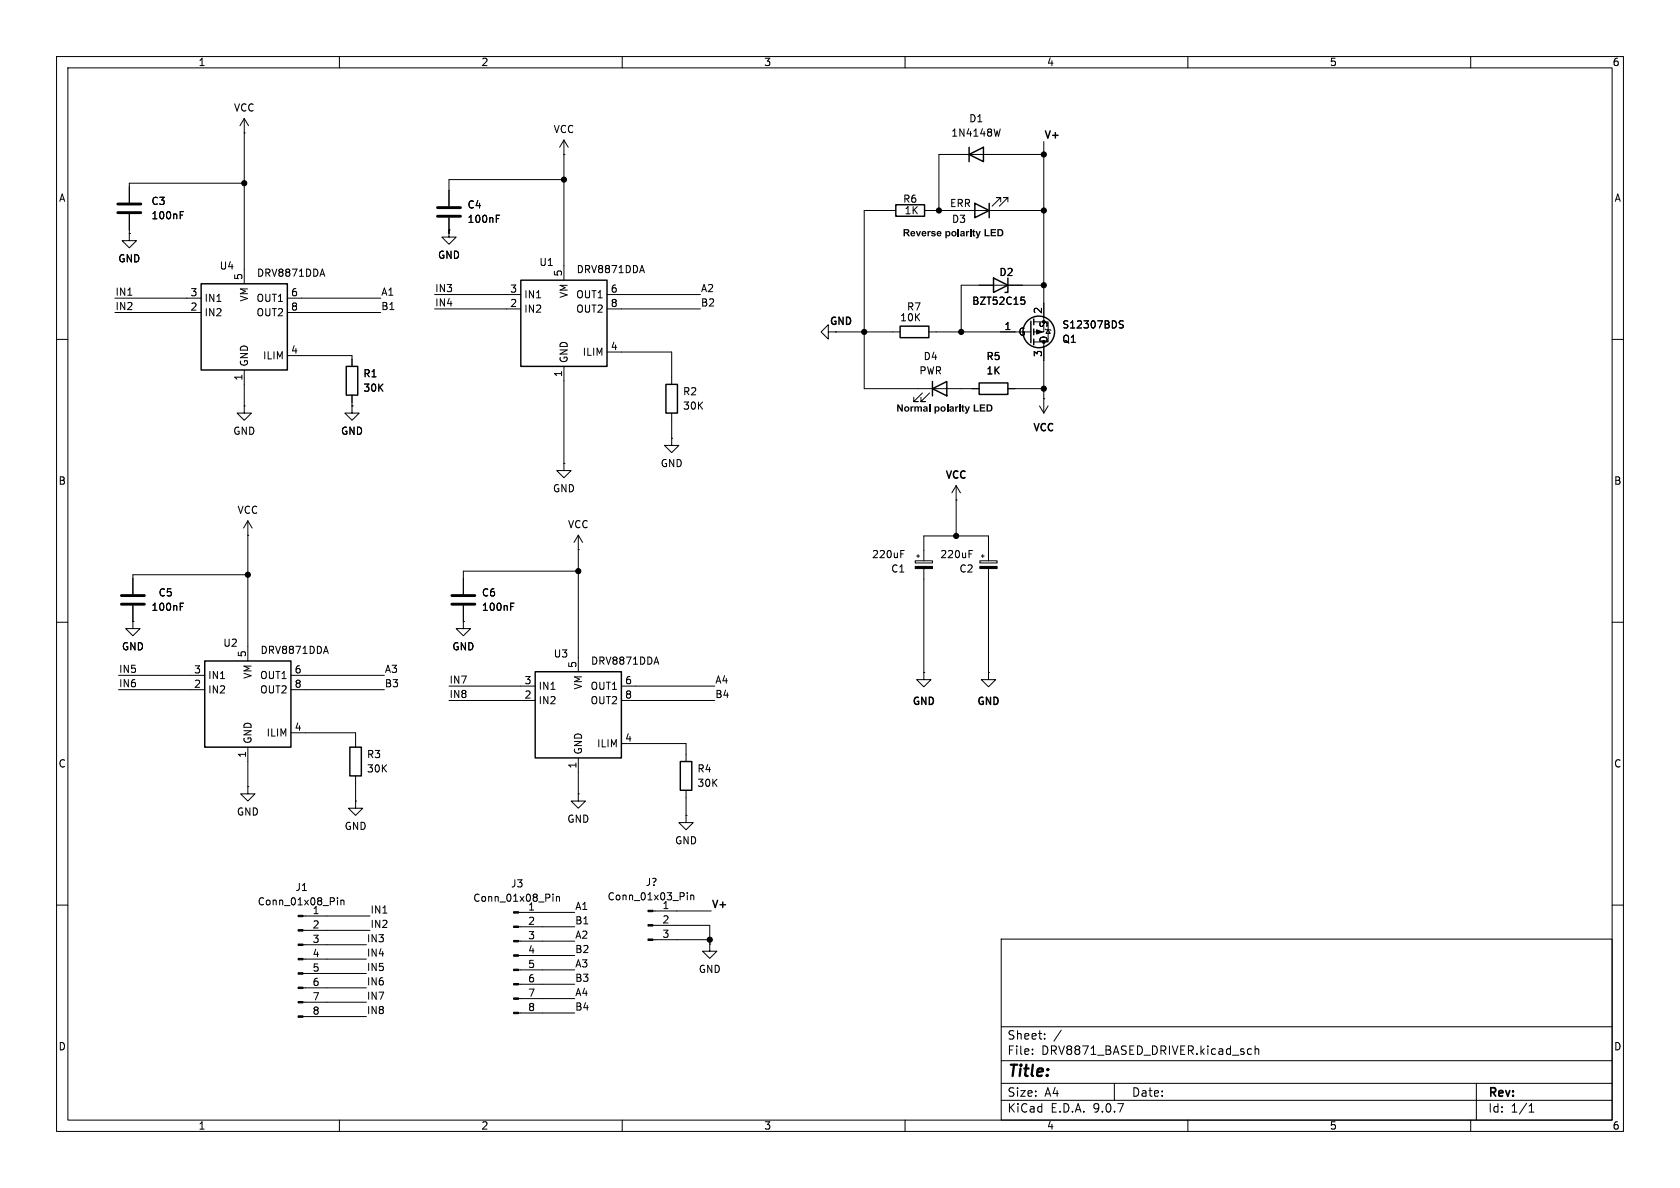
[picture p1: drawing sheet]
<svg xmlns="http://www.w3.org/2000/svg" width="297mm" height="210mm" viewBox="0 0 297 210" stroke-linecap="round" stroke-linejoin="round" font-family="sans-serif">
<g fill="none" stroke="#000" stroke-width=".18">
<path d="M10 10h277v190h-277zM12 12h273v186h-273zM60 10v2M110 10v2M160 10v2M210 10v2M260 10v2M22.9 37.8v3.5M31.9 38h.4M31.9 37.4h.6M43.2 23.5h.1M43.2 21v29.2"/>
<path d="M43.2 21l-.8 1.2M43.2 21l.7 1.2M43.2 32.4h-20.3v3.4M79.4 38.5v2.8M87.7 38.6h.5M87.7 38h.6M99.7 27.3h.1M99.7 24.8v24.7M99.7 31.8h-20.3v4.6M99.7 24.8l-.8 1.2M99.7 24.8l.8 1.2M158.4 37.2h-5.6v31.5h20.3"/>
<path d="M163.4 37.2h21.1M176.8 22.8l-.3 1.3M176.9 35.7v-.8h-.8h.8l-1.5 1.5M178.2 35.7v-.8h-.8h.8l-1.5 1.5M184.5 25v33.7h-1.7M184.5 27.3h-18.5v9.9M20.3 52.7h15.3M20.3 55.2h15.3M22.9 41.3v1.2h1.2l-1.2 1.3-1.3-1.3h1.3M22.9 41.3h.1M50.8 52.7h16.5M50.8 55.2h16.5"/>
<path d="M57 47.6l.4 1.2M76.8 52.1h15.3M76.8 54.6h15.3M79.4 40.6v1.3h1.2l-1.2 1.3-1.3-1.3h1.3M79.4 40.6h.1M107.3 52.1h16.5M107.3 54.6h16.5M113.5 46.9l.4 1.3M146.4 58.7v-1.3l-1.2 1.3 1.2 1.2v-1.2h1.3M147.7 58.7h.1M147.7 58.7h11.4M164.2 58.7h18"/>
<path d="M180.5 52.5h.6M180.6 53h.4l.2 .2-.1 .5-.5 .1M182.8 56.9h2.5v3.6h-2.5M184.5 50.4h-14.6v8.3M185.3 58.3l.4 .6h-.8zM198 57.3l.5 .1 .1 .3-.3 .3-.4-.1M198 56.8h.6M10 60h2M43.2 71.8v1.2h1.2l-1.2 1.3-1.3-1.3h1.3M43.2 71.8h.1M43.2 65.4v6.4M50.8 62.9h11.4v1.9"/>
<path d="M62.2 71.8v1.2h1.3l-1.3 1.3-1.2-1.3h1.2M62.2 71.8h.1M62.2 69.9v1.9M99.7 64.8v17.1M107.3 62.2h11.4v5.7M118.7 77.5v1.2h1.3l-1.3 1.3-1.2-1.3h1.2M118.7 77.5h.1M118.7 73v4.5M163.1 69.5l-1.6 1.5h.8h-.8v-.8M164.3 69.5l-1.5 1.5h.8h-.8v-.8M178.2 68.7h6.3M183.8 71.8l.7 1.2"/>
<path d="M184.5 70.5h.1M184.5 60.5v12.5M185.3 71.8l-.8 1.2M285 60h2M43.8 94.6h.1M43.8 92.1l-.7 1.2M43.8 92.1l.8 1.2M43.8 92.1v24.7M99.7 81.9v1.3h1.3l-1.3 1.3-1.3-1.3h1.3M99.7 81.9h.1M102.2 97.2h.1M102.2 94.6v24.1"/>
<path d="M102.2 94.6l-.7 1.3M102.2 94.6l.8 1.3M159.2 97.9h.5M159.2 97.3h.7M161.8 99.1h3v.4h-3zM162.1 98.3h.5M162.3 98v.6M163.3 99.1v-4.4h11.5v4.4M169 88.4h.1M169 85.9l-.7 1.2M169 85.9l.8 1.2M169 85.9v8.8"/>
<path d="M171.3 97.9h.4M171.3 97.3h.6M173.2 99.1h3.1v.4h-3.1zM173.5 98.3h.5M173.7 98v.6M10 110h2M21 119.4h15.2M23.5 109.9v1.2h1.3l-1.3 1.3-1.3-1.3h1.3M23.5 109.9h.1M23.5 107.1v2.8M31.9 107.2h.4M31.9 106.6h.6"/>
<path d="M43.8 101.6h-20.3v3.4M51.4 119.4h16.5M57.6 114.2l.4 1.3M81.9 109.9v1.2h1.3l-1.3 1.3-1.3-1.3h1.3M81.9 109.9h.1M81.9 107.1v2.8M90.3 107.2h.4M90.3 106.6h.6M102.2 101h-20.3v4M116 116.1l.5 1.3M163.3 118.9v1.2h1.3l-1.3 1.3-1.2-1.3h1.2M163.3 118.9h.1"/>
<path d="M163.3 100.5v18.4M174.8 118.9v1.2h1.2l-1.2 1.3-1.3-1.3h1.3M174.8 118.9h.1M174.8 100.5v18.4M285 110h2M21 121.9h15.2M43.8 139.1v1.2h1.3l-1.3 1.3-1.3-1.3h1.3M43.8 139.1h.1M43.8 132.1v7M51.4 121.9h16.5M51.4 129.5h11.5v2.6M62.9 137.2v4.4"/>
<path d="M79.4 121.3h15.2M79.4 123.8h15.2M102.2 134v6.3M109.9 121.3h16.5M109.9 123.8h16.5M109.9 131.4h11.4v3.2M121.3 139.7v4.4M59.7 158.7v.1M59.7 159.1v.9M60.3 159.1v.9M60.3 159.2l.1-.1 .3 .1 .1 .8M62.9 141.6v1.3h1.2l-1.2 1.2-1.3-1.2h1.3"/>
<path d="M62.9 141.6h.1M97.8 158.1v.1M97.8 158.5v.8M98.4 158.5v.8M98.4 158.6l.1-.1h.3l.1 .8M102.2 140.3v1.3h1.3l-1.3 1.3-1.2-1.3h1.2M102.2 140.3h.1M121.3 144.1v1.3h1.3l-1.3 1.3-1.3-1.3h1.3M121.3 144.1h.1M121.5 157.8v.1M121.5 158.2v.9M122.1 158.2v.9"/>
<path d="M122.1 158.3l.2-.1 .3 .1 .1 .8M10 160h2M53.6 161.9h11.8M53.6 164.5h11.8M53.6 167h11.2M53.6 169.5h11.2M53.6 172.1h11.2M53.6 174.6h11.2M53.6 177.2h11.2M53.6 179.7h11.2M91.7 161.3h9.9M91.7 163.8h9.9"/>
<path d="M91.7 166.4h9.9M91.7 168.9h9.9M91.7 171.5h9.9M91.7 174h9.9M91.7 176.5h9.9M91.7 179.1h9.9M115.4 161h10.3M115.4 163.6h10.1v3.3M115.4 166.1h10.1M125.5 166.9v1.2h1.2l-1.2 1.3-1.3-1.3h1.3M125.5 166.9h.1M177 166h108v32h-108z"/>
<path d="M285 160h2M60 198v2M110 198v2M160 198v2M177 194.5h108M177 191.5h108M177 187.5h108M177 181.5h108M182.5 186.3v.1M182.5 185.5v.1M184.7 183.6v.1M184.7 182.8v.1"/>
<path d="M187.6 182.1l-1.3 2M197 191.5v3M210 198v2M220.8 185.4l.4 .1M221.2 186.3l-.4 .1M221.9 185.5l.2-.1 .4 .1v.9M221.9 184.9v1.5M260 198v2M261 191.5v6.5M270.3 196.6h.9M270.3 195.5l.4-.4v1.5"/>
</g>
<g fill="none" stroke="#000" stroke-width=".25">
<path d="M158.4 36.2h5v2h-5zM171.3 27.3l2.6-1.3v2.6zM171.3 26v2.6M172.3 35.9l2.6 1.3-2.6 1.3zM174.9 35.9v2.6M35.6 50.2h15.2v15.2h-15.2zM92.1 49.5h15.2v15.3h-15.2zM159.1 57.7h5.1v2h-5.1zM175.6 49.1l2.6 1.3-2.6 1.3zM178.2 49.1v2.6h-.5M182.2 56.8v3.8M182.8 56.4v1"/>
<path d="M182.8 58.2v1M182.8 59.9v1.1M61.2 64.8h2v5.1h-2zM117.7 67.9h2.1v5.1h-2.1zM164.8 68.7l2.6-1.3v2.6zM164.8 67.4v2.6M173.1 67.7h5.1v2h-5.1zM36.2 116.8h15.2v15.3h-15.2zM94.6 118.7h15.3v15.3h-15.3zM61.8 132.1h2.1v5.1h-2.1zM120.3 134.6h2v5.1h-2z"/>
<circle cx="183.6" cy="58.7" r="2.79"/>
</g>
<path d="M20.8 36.1h4.1M20.8 37.6h4.1M77.3 36.7h4.1M77.3 38.2h4.1M21.5 105.3h4M21.5 106.8h4M79.9 105.3h4M79.9 106.8h4" fill="none" stroke="#000" stroke-width=".51"/>
<g fill="#000" stroke="#000" stroke-width=".18">
<path d="M183.3 58.3l1 .4-1 .4zM161.8 100.1h3v.4h-3zM173.2 100.1h3.1v.4h-3.1zM52.7 161.8h.9v.3h-.9zM52.7 164.3h.9v.3h-.9zM52.7 166.9h.9v.2h-.9zM52.7 169.4h.9v.3h-.9zM52.7 172h.9v.2h-.9zM52.7 174.5h.9v.3h-.9zM52.7 177h.9v.3h-.9zM52.7 179.6h.9v.2h-.9zM90.8 161.2h.9v.2h-.9z"/>
<path d="M90.8 163.7h.9v.3h-.9zM90.8 166.2h.9v.3h-.9zM90.8 168.8h.9v.2h-.9zM90.8 171.3h.9v.3h-.9zM90.8 173.9h.9v.2h-.9zM90.8 176.4h.9v.3h-.9zM90.8 178.9h.9v.3h-.9zM114.6 160.9h.8v.3h-.8zM114.6 163.4h.8v.3h-.8zM114.6 166h.8v.2h-.8z"/>
<circle cx="43.2" cy="32.4" r=".46"/>
<circle cx="99.7" cy="31.8" r=".46"/>
<circle cx="166" cy="37.2" r=".46"/>
<circle cx="184.5" cy="27.3" r=".46"/>
<circle cx="184.5" cy="37.2" r=".46"/>
<circle cx="152.8" cy="58.7" r=".46"/>
<circle cx="169.9" cy="58.7" r=".46"/>
<circle cx="184.5" cy="50.4" r=".46"/>
<circle cx="184.5" cy="68.7" r=".46"/>
<circle cx="169" cy="94.7" r=".46"/>
<circle cx="43.8" cy="101.6" r=".46"/>
<circle cx="102.2" cy="101" r=".46"/>
<circle cx="125.5" cy="166.1" r=".46"/>
</g>
<text font-size="2.8" x="178" y="190.9">Title:</text>
<g font-size="2.1">
<text x="178" y="184">Sheet:</text>
<text x="178" y="186.7">File:</text>
<text x="184.1" y="186.7">DRV8871_BASED_DRIVER.kicad_sch</text>
<text x="178" y="196.9">KiCad</text>
<text x="178" y="194.1">Size:</text>
<text x="184.7" y="194.1">A4</text>
<text x="185.7" y="196.9">E.D.A.</text>
<text x="193.3" y="196.9">9.0.7</text>
<text x="200" y="194.1">Date:</text>
<text x="263" y="194.3">Rev:</text>
<text x="263" y="196.9">Id:</text>
<text x="267.1" y="196.9">1/1</text>
</g>
<g font-size="1.8">
<text x="35" y="11.9">1</text>
<text x="85" y="11.9">2</text>
<text x="135" y="11.9">3</text>
<text x="185" y="11.9">4</text>
<text x="235" y="11.9">5</text>
<text x="285" y="11.9">6</text>
<text x="41.3" y="19.9">VCC</text>
<text x="97.8" y="23.7">VCC</text>
<text x="171.3" y="21.8">D1</text>
<text x="168.1" y="24.4">1N4148W</text>
<text x="184.5" y="24.6">V+</text>
<text x="10.3" y="35.9">A</text>
<text x="285.3" y="35.9">A</text>
<text x="26.7" y="36.4">C3</text>
<text x="26.7" y="39">100nF</text>
<text x="82.6" y="37.1">C4</text>
<text x="82.6" y="39.6">100nF</text>
<text x="159.6" y="36">R6</text>
<text x="159.8" y="38.1">1K</text>
<text x="167.9" y="36.8">ERR</text>
<text x="168.2" y="39.6">D3</text>
<text x="20.8" y="46.6">GND</text>
<text x="38.7" y="47.9">U4</text>
<text x="77.3" y="45.9">GND</text>
<text x="95.3" y="47.2">U1</text>
<text x="159.6" y="42.2">Reverse polarity LED</text>
<text x="20.3" y="52.4">IN1</text>
<text x="33.6" y="52.5">3</text>
<text x="36.1" y="53.6">IN1</text>
<text x="42.9" y="49.6" transform="rotate(-90 42.9 49.6)">5</text>
<text x="44" y="53.4" transform="rotate(-90 44 53.4)">VM</text>
<text x="45.3" y="53.6">OUT1</text>
<text x="45.3" y="49.1">DRV8871DDA</text>
<text x="51.4" y="52.5">6</text>
<text x="67.3" y="52.4">A1</text>
<text x="76.8" y="51.7">IN3</text>
<text x="90.1" y="51.8">3</text>
<text x="92.6" y="52.9">IN1</text>
<text x="99.4" y="49" transform="rotate(-90 99.4 49)">5</text>
<text x="100.6" y="52.8" transform="rotate(-90 100.6 52.8)">VM</text>
<text x="101.8" y="52.9">OUT1</text>
<text x="101.8" y="48.5">DRV8871DDA</text>
<text x="107.9" y="51.8">6</text>
<text x="123.8" y="51.7">A2</text>
<text x="176.6" y="49">D2</text>
<text x="20.3" y="54.9">IN2</text>
<text x="33.6" y="55">2</text>
<text x="36.1" y="56.1">IN2</text>
<text x="45.3" y="56.1">OUT2</text>
<text x="51.4" y="55">8</text>
<text x="67.3" y="54.9">B1</text>
<text x="76.8" y="54.3">IN4</text>
<text x="90.1" y="54.4">2</text>
<text x="92.6" y="55.5">IN2</text>
<text x="101.8" y="55.5">OUT2</text>
<text x="107.9" y="54.4">8</text>
<text x="123.8" y="54.3">B2</text>
<text x="146.5" y="57.8">GND</text>
<text x="159" y="57">10K</text>
<text x="160.2" y="55.1">R7</text>
<text x="171.8" y="54.1">BZT52C15</text>
<text x="177.5" y="58.4">1</text>
<text x="180" y="59.5">G</text>
<text x="184.3" y="55.6" transform="rotate(-90 184.3 55.6)">2</text>
<text x="185.4" y="58.1" transform="rotate(-90 185.4 58.1)">S</text>
<text x="187.7" y="58.3">S12307BDS</text>
<text x="44" y="64.9" transform="rotate(-90 44 64.9)">GND</text>
<text x="46.4" y="63.7">ILIM</text>
<text x="51.4" y="62.6">4</text>
<text x="100.6" y="64.3" transform="rotate(-90 100.6 64.3)">GND</text>
<text x="102.9" y="63.1">ILIM</text>
<text x="107.9" y="62">4</text>
<text x="163.2" y="63.9">D4</text>
<text x="174.3" y="63.9">R5</text>
<text x="184.3" y="63.2" transform="rotate(-90 184.3 63.2)">3</text>
<text x="185.4" y="60.7" transform="rotate(-90 185.4 60.7)">D</text>
<text x="187.7" y="60.8">Q1</text>
<text x="42.9" y="67.4" transform="rotate(-90 42.9 67.4)">1</text>
<text x="64.1" y="66.9">R1</text>
<text x="64.1" y="69.4">30K</text>
<text x="99.4" y="66.7" transform="rotate(-90 99.4 66.7)">1</text>
<text x="120.7" y="70.1">R2</text>
<text x="162.4" y="66.4">PWR</text>
<text x="174.3" y="66.4">1K</text>
<text x="41.1" y="77.1">GND</text>
<text x="60.2" y="77.1">GND</text>
<text x="120.7" y="72.6">30K</text>
<text x="158.5" y="73.2">Normal polarity LED</text>
<text x="182.5" y="76.6">VCC</text>
<text x="116.7" y="82.8">GND</text>
<text x="10.3" y="85.9">B</text>
<text x="97.7" y="87.2">GND</text>
<text x="167" y="85">VCC</text>
<text x="285.3" y="85.9">B</text>
<text x="41.9" y="91">VCC</text>
<text x="100.3" y="93.6">VCC</text>
<text x="154.1" y="98.9">220uF</text>
<text x="157.5" y="101.4">C1</text>
<text x="166.1" y="98.9">220uF</text>
<text x="169.5" y="101.4">C2</text>
<text x="27.9" y="105.6">C5</text>
<text x="85.1" y="105.6">C6</text>
<text x="26.7" y="108.2">100nF</text>
<text x="85.1" y="108.2">100nF</text>
<text x="21" y="119">IN5</text>
<text x="21.5" y="115.2">GND</text>
<text x="34.2" y="119.1">3</text>
<text x="39.4" y="114.5">U2</text>
<text x="43.6" y="116.3" transform="rotate(-90 43.6 116.3)">5</text>
<text x="46" y="115.8">DRV8871DDA</text>
<text x="52" y="119.1">6</text>
<text x="67.9" y="119">A3</text>
<text x="79.9" y="115.2">GND</text>
<text x="97.8" y="116.4">U3</text>
<text x="102" y="118.2" transform="rotate(-90 102 118.2)">5</text>
<text x="104.4" y="117.7">DRV8871DDA</text>
<text x="21" y="121.6">IN6</text>
<text x="34.2" y="121.7">2</text>
<text x="36.7" y="120.2">IN1</text>
<text x="36.7" y="122.8">IN2</text>
<text x="44.7" y="120.1" transform="rotate(-90 44.7 120.1)">VM</text>
<text x="45.9" y="120.2">OUT1</text>
<text x="45.9" y="122.8">OUT2</text>
<text x="52" y="121.7">8</text>
<text x="67.9" y="121.6">B3</text>
<text x="79.4" y="120.9">IN7</text>
<text x="79.4" y="123.5">IN8</text>
<text x="92.6" y="121">3</text>
<text x="92.6" y="123.6">2</text>
<text x="95.1" y="122.1">IN1</text>
<text x="95.1" y="124.7">IN2</text>
<text x="103.1" y="122" transform="rotate(-90 103.1 122)">VM</text>
<text x="104.3" y="122.1">OUT1</text>
<text x="104.3" y="124.7">OUT2</text>
<text x="110.4" y="121">6</text>
<text x="110.4" y="123.6">8</text>
<text x="126.4" y="120.9">A4</text>
<text x="126.4" y="123.5">B4</text>
<text x="161.1" y="125">GND</text>
<text x="172.6" y="125">GND</text>
<text x="44.7" y="131.6" transform="rotate(-90 44.7 131.6)">GND</text>
<text x="47" y="130.4">ILIM</text>
<text x="52" y="129.3">4</text>
<text x="110.4" y="131.2">4</text>
<text x="10.3" y="135.9">C</text>
<text x="43.6" y="134.1" transform="rotate(-90 43.6 134.1)">1</text>
<text x="64.8" y="134.2">R3</text>
<text x="64.8" y="136.8">30K</text>
<text x="102" y="136" transform="rotate(-90 102 136)">1</text>
<text x="103.1" y="133.5" transform="rotate(-90 103.1 133.5)">GND</text>
<text x="105.5" y="132.3">ILIM</text>
<text x="123.2" y="136.8">R4</text>
<text x="285.3" y="135.9">C</text>
<text x="123.2" y="139.3">30K</text>
<text x="41.8" y="144.4">GND</text>
<text x="60.8" y="146.9">GND</text>
<text x="100.2" y="145.6">GND</text>
<text x="119.2" y="149.5">GND</text>
<text x="45.5" y="160.2">Conn_01x08_Pin</text>
<text x="52.1" y="157.7">J1</text>
<text x="55.2" y="161.7">1</text>
<text x="65.4" y="161.6">IN1</text>
<text x="83.6" y="159.6">Conn_01x08_Pin</text>
<text x="90.2" y="157.1">J3</text>
<text x="93.3" y="161">1</text>
<text x="101.6" y="160.9">A1</text>
<text x="107.3" y="159.4">Conn_01x03_Pin</text>
<text x="114.1" y="156.8">J?</text>
<text x="117" y="160.8">1</text>
<text x="125.7" y="160.6">V+</text>
<text x="55.2" y="164.2">2</text>
<text x="55.2" y="166.8">3</text>
<text x="64.8" y="166.7">IN3</text>
<text x="65.4" y="164.1">IN2</text>
<text x="93.3" y="163.6">2</text>
<text x="93.3" y="166.1">3</text>
<text x="101.6" y="163.5">B1</text>
<text x="101.6" y="166">A2</text>
<text x="117" y="163.3">2</text>
<text x="117" y="165.9">3</text>
<text x="55.2" y="169.3">4</text>
<text x="55.2" y="171.8">5</text>
<text x="64.8" y="171.7">IN5</text>
<text x="64.8" y="169.2">IN4</text>
<text x="93.3" y="168.7">4</text>
<text x="93.3" y="171.2">5</text>
<text x="93.3" y="173.7">6</text>
<text x="101.6" y="173.6">B3</text>
<text x="101.6" y="171.1">A3</text>
<text x="101.6" y="168.6">B2</text>
<text x="123.4" y="172.2">GND</text>
<text x="55.2" y="174.4">6</text>
<text x="55.2" y="176.9">7</text>
<text x="55.2" y="179.5">8</text>
<text x="64.8" y="176.8">IN7</text>
<text x="64.8" y="179.4">IN8</text>
<text x="64.8" y="174.3">IN6</text>
<text x="93.3" y="176.3">7</text>
<text x="93.3" y="178.8">8</text>
<text x="101.6" y="178.7">B4</text>
<text x="101.6" y="176.2">A4</text>
<text x="10.3" y="185.9">D</text>
<text x="285.3" y="185.9">D</text>
<text x="35" y="199.9">1</text>
<text x="85" y="199.9">2</text>
<text x="135" y="199.9">3</text>
<text x="185" y="199.9">4</text>
<text x="235" y="199.9">5</text>
<text x="285" y="199.9">6</text>
</g>
</svg>
